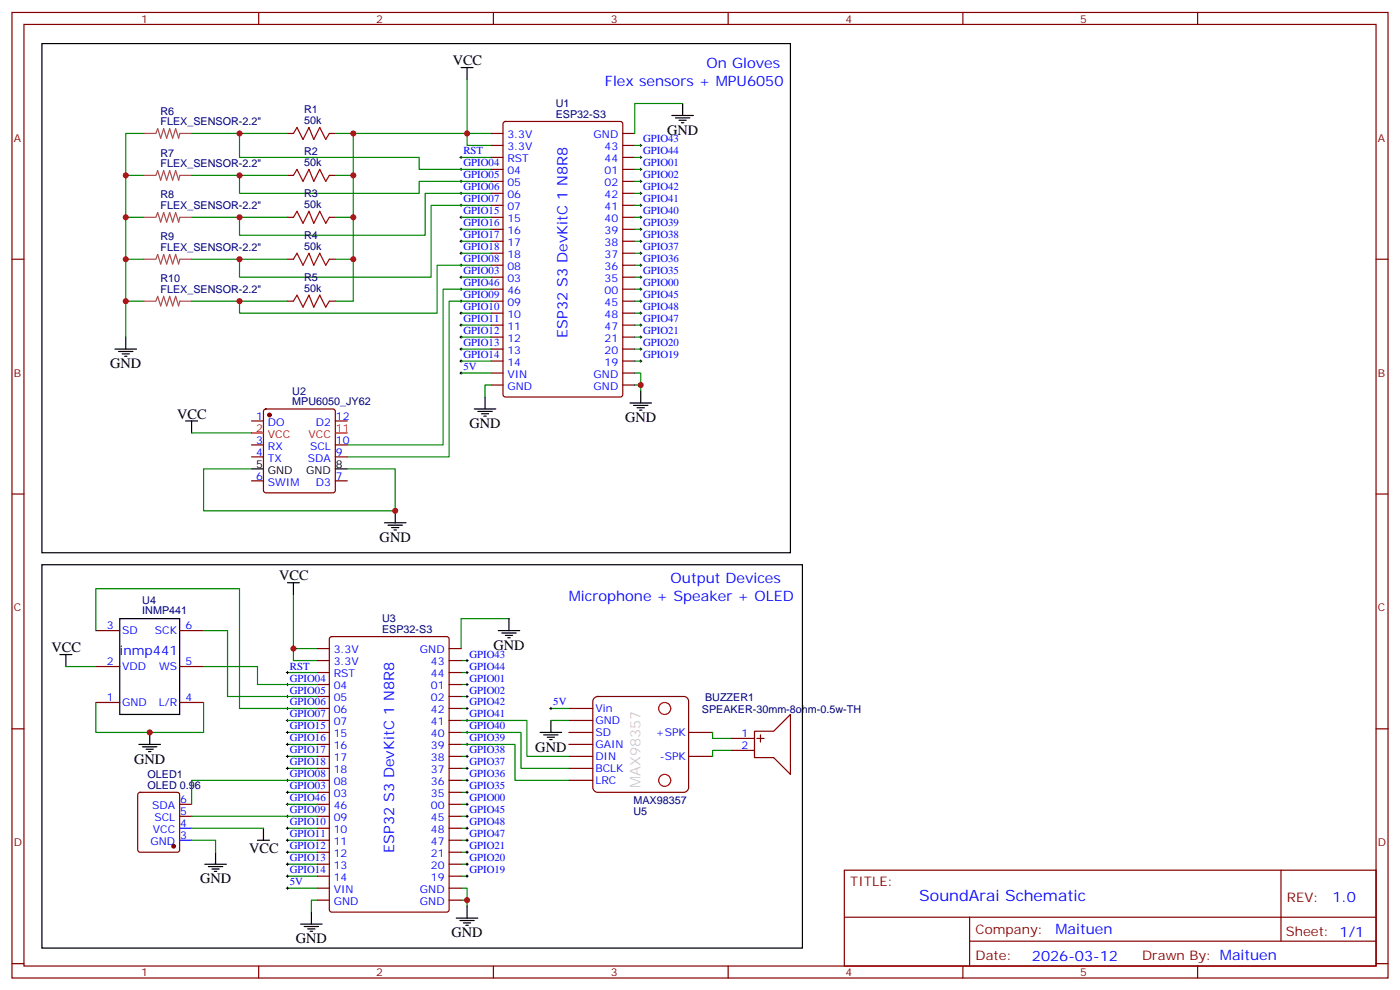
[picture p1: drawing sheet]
<svg xmlns="http://www.w3.org/2000/svg" width="412mm" height="292mm" viewBox="0 0 412 292" stroke-linecap="round" stroke-linejoin="round" font-family="sans-serif">
<g fill="none" stroke="#870000" stroke-width=".35">
<path d="M3.5 3.7h405.4v284.3h-405.4zM7.1 7.2h398.2v277.3h-398.2zM76.2 3.7v3.5M145.3 3.7v3.5M214.5 3.7v3.5M283.6 3.7v3.5M352.8 3.7v3.5M84.7 39.3h1.7M97 39.3h1.8M144.6 39.3h3.6M148.4 36l.5-.2h33.8l.7 .4v80l-.4 .7h-34.1l-.7-.5v-79.9zM183.4 39.3h3.6"/>
<path d="M84.7 51.6h1.7M97 51.6h1.8M144.6 42.8h3.6M144.6 46.4h3.6M144.6 49.9h3.6M144.6 53.4h3.6M144.6 56.9h3.6M183.4 42.8h3.6M183.4 46.4h3.6M183.4 49.9h3.6M183.4 53.4h3.6M183.4 56.9h3.6"/>
<path d="M3.5 76.3h3.6M84.7 76.3h1.7M84.7 64h1.7M97 76.3h1.8M97 64h1.8M144.6 60.5h3.6M144.6 64h3.6M144.6 67.5h3.6M144.6 71h3.6M144.6 74.6h3.6M144.6 78.1h3.6M183.4 60.5h3.6"/>
<path d="M183.4 64h3.6M183.4 67.5h3.6M183.4 71h3.6M183.4 74.6h3.6M183.4 78.1h3.6M405.3 76.3h3.6M84.7 88.7h1.7M97 88.7h1.8M144.6 81.6h3.6M144.6 85.2h3.6M144.6 88.7h3.6M144.6 92.2h3.6"/>
<path d="M144.6 95.7h3.6M144.6 99.3h3.6M183.4 81.6h3.6M183.4 85.2h3.6M183.4 88.7h3.6M183.4 92.2h3.6M183.4 95.7h3.6M183.4 99.3h3.6M144.6 102.8h3.6M144.6 106.3h3.6M144.6 109.9h3.6M144.6 113.4h3.6"/>
<path d="M183.4 102.8h3.6M183.4 106.3h3.6M183.4 109.9h3.6M183.4 113.4h3.6M74.1 124h3.5M74.1 131h3.5M74.1 134.5h3.5M77.8 120.6l.5-.2h19.8l.5 .2 .2 .5v23.3l-.3 .5-.4 .2h-19.8l-.5-.2-.2-.5v-23.3zM98.8 124h3.5M98.8 131h3.5M98.8 134.5h3.5M3.5 145.5h3.6"/>
<path d="M74.1 141.6h3.5M98.8 141.6h3.5M405.3 145.5h3.6M28.2 196.3h7.1M28.2 185.7h7.1M52.9 196.3h7.1M52.9 185.7h7.1M93.5 191h3.5M93.5 194.5h3.5M93.5 198h3.5M97.2 187.7l.5-.2h33.9l.6 .4 .1 80-.5 .6-34.1 .1-.6-.5-.1-79.9zM132.3 191h3.5"/>
<path d="M132.3 194.5h3.5M132.3 198h3.5M3.5 214.6h3.6M28.2 206.9h7.1M52.9 206.9h7.1M93.5 219.2h3.5M93.5 215.7h3.5M93.5 212.2h3.5M93.5 208.6h3.5M93.5 201.6h3.5M93.5 205.1h3.5M132.3 219.2h3.5"/>
<path d="M132.3 215.7h3.5M132.3 212.2h3.5M132.3 208.6h3.5M132.3 201.6h3.5M132.3 205.1h3.5M167.6 219.2h7M167.6 215.7h7M167.6 212.2h7M167.6 208.6h7M202.8 215.7h7.1M215.2 217.5h7M222.2 215.3h5.7l4.9-4.9v17.6l-4.9-4.9h-5.7z"/>
<path d="M223 217.5h2.1M224 216.4v2.1M405.3 214.6h3.6M40.8 233.5l.5-.2h10.9l.5 .2 .2 .5v16.3l-.2 .5-.5 .2h-10.9l-.5-.3-.2-.4v-16.3zM52.9 236.9h3.5M93.5 236.9h3.5M93.5 229.8h3.5M93.5 226.3h3.5M93.5 222.7h3.5M93.5 233.3h3.5M132.3 236.9h3.5M132.3 229.8h3.5"/>
<path d="M132.3 226.3h3.5M132.3 222.7h3.5M132.3 233.3h3.5M167.6 229.8h7M167.6 226.3h7M167.6 222.7h7M202.8 222.7h7.1M215.2 221h7M52.9 240.4h3.5M93.5 240.4h3.5M93.5 243.9h3.5M93.5 247.4h3.5"/>
<path d="M93.5 251h3.5M93.5 254.5h3.5M93.5 258h3.5M132.3 240.4h3.5M132.3 243.9h3.5M132.3 247.4h3.5M132.3 251h3.5M132.3 254.5h3.5M132.3 258h3.5M248.7 256.3h156.6v28.2h-156.6zM377.3 256.3v20.9M93.5 261.5h3.5"/>
<path d="M93.5 265.1h3.5M132.3 261.5h3.5M132.3 265.1h3.5M248.7 270.1h156.5M285.6 277.2h119.6M285.6 270.1v14.1M3.5 283.8h3.6M76.2 284.5v3.5M145.3 284.5v3.5M214.5 284.5v3.5M283.6 284.5v3.5M352.8 284.5v3.5"/>
<path d="M405.3 283.8h3.6"/>
</g>
<g fill="none" stroke="#008700" stroke-width=".35">
<path d="M42.3 39.3h-5.3v60M56.4 39.3h28.3M70.6 39.3v7.1h52.9v3.5h21.1M98.8 39.3h38.8v3.5h7M104.1 39.3v49.4h-5.3M137.6 23.4v15.9h7M201.1 30.5h-14.1v8.8M37 51.6h5.3M56.4 51.6h28.3M70.6 51.6v5.3h52.9v-3.5h21.1M98.8 51.6h5.3M135.8 46.4h8.8"/>
<path d="M144.6 56.9h-19.4v12.4h-54.6v-5.3M187 49.9h1.7M187 46.4h1.7M187 42.8h1.7M187 53.4h1.7M187 56.9h1.7M37 64h5.3M37 76.3h5.3M56.4 64h28.3M56.4 76.3h28.3M98.8 64h5.3M98.8 76.3h5.3"/>
<path d="M135.8 67.5h8.8M135.8 71h8.8M135.8 74.6h8.8M135.8 64h8.8M144.6 60.5h-17.6v21.1h-56.4v-5.3M144.6 78.1h-15.8v14.1h-58.2v-3.5M187 67.5h1.7M187 71h1.7M187 74.6h1.7M187 78.1h1.7M187 64h1.7M187 60.5h1.7"/>
<path d="M37 88.7h5.3M56.4 88.7h28.3M135.8 81.6h8.8M135.8 95.7h8.8M135.8 92.2h8.8M135.8 99.3h8.8M144.6 85.2h-14.1v45.8h-28.2M144.6 88.7h-12.3v45.8h-30M187 81.6h1.7M187 88.7h1.7M187 95.7h1.7M187 92.2h1.7"/>
<path d="M187 99.3h1.7M187 85.2h1.7M135.8 102.8h8.8M135.8 106.3h8.8M135.8 109.9h8.8M144.6 113.4h-1.7v3.5M187 109.9h1.7v5.2M187 102.8h1.7M187 106.3h1.7M187 113.4h1.7M56.4 127.5h17.7M74.1 138.1h-14.1v12.3h56.4v-12.3h-14.1"/>
<path d="M86.4 175.1v15.9h7.1M19.4 196.3h8.8M28.2 185.7v-12.3h42.4v35.2h22.9M60 196.3h15.8v5.3h17.7M60 185.7h7v19.4h26.5M84.7 198h8.8M86.4 191v3.5h7.1M135.8 198h1.8M135.8 194.5h1.8M149.9 182.2h-14.1v8.8M28.2 206.9v8.8h31.8v-8.8M84.7 219.2h8.8"/>
<path d="M84.7 215.7h8.8M84.7 212.2h8.8M135.8 219.2h15.9v10.6h15.9M135.8 215.7h17.7v10.6h14.1M135.8 212.2h19.4v10.5h12.4M135.8 208.6h1.8M135.8 205.1h1.8M135.8 201.6h1.8M162.3 208.6h5.3M162.3 212.2h5.3M209.9 215.7v1.8h5.3M84.7 233.3h8.8"/>
<path d="M84.7 226.3h8.8M84.7 222.7h8.8M84.7 236.9h8.8M93.5 229.8h-37.1v7.1M135.8 233.3h1.8M135.8 226.3h1.8M135.8 222.7h1.8M135.8 236.9h1.8M135.8 229.8h1.8M215.2 221h-5.3v1.7M56.4 247.4h7.1v3.6M56.4 243.9h21.2"/>
<path d="M56.4 240.4h37.1M84.7 258h8.8M84.7 254.5h8.8M84.7 251h8.8M84.7 247.4h8.8M84.7 243.9h8.8M135.8 258h1.8M135.8 254.5h1.8M135.8 251h1.8M135.8 247.4h1.8M135.8 243.9h1.8M135.8 240.4h1.8"/>
<path d="M84.7 261.5h8.8M93.5 265.1h-1.8v3.5M135.8 261.5h1.8v5.3M135.8 265.1h1.8"/>
</g>
<g fill="none" stroke="#000" stroke-width=".35">
<path d="M12.3 12.8h220.5v150h-220.5zM135.8 19.9h3.5M137.6 19.9v3.5M197.9 34h6.4M199 34.7h4.2M200 35.4h2.1M200.7 36.1h.7M201.1 30.5v3.5M37 99.3v3.5M33.9 102.8h6.3M34.9 103.5h4.3M36 104.2h2.1"/>
<path d="M36.7 104.9h.7M142.9 116.9v3.5M185.6 118.7h6.3M186.6 119.4h4.3M188.7 115.1v3.6M54.7 124h3.5M56.4 124v3.5M74.1 138.1h3.5M98.8 138.1h3.5M139.7 120.4h6.3M140.8 121.1h4.2M141.8 121.8h2.1"/>
<path d="M142.5 122.6h.7M187.7 120.1h2.1M188.4 120.8h.7M113.2 154h6.4M114.3 154.7h4.2M115.4 155.4h2.1M116.1 156.1h.7M116.4 150.4v3.6M12.3 166.3h224.1v112.9h-224.1zM84.7 171.6h3.5M86.4 171.6v3.5M17.6 192.8h3.6"/>
<path d="M19.4 192.8v3.5M35.3 182.2h17.6v28.2h-17.6zM146.8 185.7h6.3M147.8 186.4h4.2M148.9 187.1h2.1M149.6 187.8h.7M149.9 182.2v3.5M40.9 219.2h6.4M42 219.9h4.2M44.1 215.7v3.5M159.1 215.7h6.4M160.2 216.4h4.2"/>
<path d="M161.2 217.1h2.1M161.9 217.8h.7M162.3 212.2v3.5M43 220.6h2.2M43.7 221.3h.7M60.3 254.5h6.4M61.4 255.2h4.2M62.4 255.9h2.2M63.1 256.6h.8M63.5 251v3.5M75.8 247.4h3.6M77.6 243.9v3.5"/>
<path d="M88.5 272.1h6.4M89.6 272.8h4.2M90.7 273.5h2.1M91.4 274.2h.7M91.7 268.6v3.5M134.4 270.4h6.4M135.5 271.1h4.2M136.5 271.8h2.1M137.2 272.5h.7M137.6 266.8v3.6"/>
</g>
<g fill="none" stroke="#000" stroke-width=".29">
<path d="M135.5 49.9h.7M135.5 53.4h.7M135.5 56.9h.7M135.5 46.4h.7M135.8 46v.7M135.8 49.5v.7M135.8 53.1v.7M135.8 56.6v.7M188.4 49.9h.7M188.4 53.4h.7M188.4 56.9h.7M188.4 42.8h.7"/>
<path d="M188.4 46.4h.7M188.7 42.5v.7M188.7 46v.7M188.7 49.5v.7M188.7 53.1v.7M188.7 56.6v.7M135.5 60.5h.7M135.5 78.1h.7M135.5 64h.7M135.5 67.5h.7M135.5 71h.7M135.5 74.6h.7"/>
<path d="M135.8 60.1v.7M135.8 63.6v.7M135.8 67.2v.7M135.8 70.7v.7M135.8 74.2v.7M135.8 77.8v.7M188.4 60.5h.7M188.4 78.1h.7M188.4 64h.7M188.4 67.5h.7M188.4 71h.7M188.4 74.6h.7"/>
<path d="M188.7 60.1v.7M188.7 63.6v.7M188.7 67.2v.7M188.7 70.7v.7M188.7 74.2v.7M188.7 77.8v.7M135.5 88.7h.7M135.5 92.2h.7M135.5 95.7h.7M135.5 99.3h.7M135.5 81.6h.7M135.5 85.2h.7"/>
<path d="M135.8 81.3v.7M135.8 84.8v.7M135.8 88.3v.7M135.8 91.9v.7M135.8 95.4v.7M135.8 98.9v.7M188.4 88.7h.7M188.4 92.2h.7M188.4 95.7h.7M188.4 99.3h.7M188.4 81.6h.7M188.4 85.2h.7"/>
<path d="M188.7 81.3v.7M188.7 84.8v.7M188.7 88.3v.7M188.7 91.9v.7M188.7 95.4v.7M188.7 98.9v.7M135.5 102.8h.7M135.5 106.3h.7M135.5 109.9h.7M135.8 102.4v.8M135.8 106v.7M135.8 109.5v.7"/>
<path d="M188.4 102.8h.7M188.4 106.3h.7M188.7 102.4v.8M188.7 106v.7M84.3 198h.7M84.7 197.7v.7M137.2 198h.7M137.2 194.5h.7M137.6 194.2v.7M137.6 197.7v.7M84.3 208.6h.7M84.3 212.2h.7"/>
<path d="M84.3 215.7h.7M84.3 219.2h.7M84.3 205.1h.7M84.3 201.6h.7M84.7 201.2v.7M84.7 204.8v.7M84.7 208.3v.7M84.7 211.8v.7M84.7 215.3v.7M84.7 218.9v.7M137.2 208.6h.7M137.2 212.2h.7"/>
<path d="M137.2 215.7h.7M137.2 219.2h.7M137.2 205.1h.7M137.2 201.6h.7M137.6 201.2v.7M137.6 204.8v.7M137.6 208.3v.7M137.6 211.8v.7M137.6 215.3v.7M137.6 218.9v.7M161.9 208.6h.7M162.3 208.3v.7"/>
<path d="M84.3 233.3h.7M84.3 236.9h.7M84.3 222.7h.7M84.3 226.3h.7M84.3 229.8h.7M84.7 222.4v.7M84.7 225.9v.7M84.7 229.4v.8M84.7 233v.7M84.7 236.5v.7M137.2 233.3h.7M137.2 236.9h.7"/>
<path d="M137.2 222.7h.7M137.2 226.3h.7M137.2 229.8h.7M137.6 222.4v.7M137.6 225.9v.7M137.6 229.4v.8M137.6 233v.7M137.6 236.5v.7M84.3 243.9h.7M84.3 247.4h.7M84.3 240.4h.7M84.3 251h.7"/>
<path d="M84.3 254.5h.7M84.3 258h.7M84.7 240v.7M84.7 243.6v.7M84.7 247.1v.7M84.7 250.6v.7M84.7 254.1v.7M84.7 257.7v.7M137.2 243.9h.7M137.2 247.4h.7M137.2 240.4h.7M137.2 251h.7"/>
<path d="M137.2 254.5h.7M137.2 258h.7M137.6 240v.7M137.6 243.6v.7M137.6 247.1v.7M137.6 250.6v.7M137.6 254.1v.7M137.6 257.7v.7M84.3 261.5h.7M84.7 261.2v.7"/>
</g>
<path d="M86.4 39.3l1.1-1.8 1.8 3.6 1.7-3.6 1.4 3.6 1.8-3.6 1.8 3.6 1-1.8M86.4 51.6l1.1-1.7 1.8 3.5 1.7-3.5 1.4 3.5 1.8-3.5 1.8 3.5 1-1.8M86.4 64l1.1-1.8 1.8 3.6 1.7-3.6 1.4 3.6 1.8-3.6 1.8 3.6 1-1.8M86.4 76.3l1.1-1.7 1.8 3.5 1.7-3.5 1.4 3.5 1.8-3.5 1.8 3.5 1-1.8M86.4 88.7l1.1-1.8 1.8 3.6 1.7-3.6 1.4 3.6 1.8-3.6 1.8 3.6 1-1.8" fill="none" stroke="#a10000" stroke-width=".35"/>
<path d="M42.3 39.3h3.5M45.9 39.3l.5-1.4 .9 2.8 .9-2.8 .9 2.8 .9-2.8 .9 2.8 .8-2.8 .9 2.8 .4-1.4h3.4M42.3 51.6h3.5M45.9 51.6l.5-1.4 .9 2.9 .9-2.9 .9 2.9 .9-2.9 .9 2.9 .8-2.9 .9 2.9 .4-1.5h3.4M42.3 64h3.5M42.3 76.3h3.5M45.9 64l.5-1.4 .9 2.8 .9-2.8 .9 2.8 .9-2.8 .9 2.8 .8-2.8 .9 2.8 .4-1.4h3.4M45.9 76.3l.5-1.4 .9 2.9 .9-2.9 .9 2.9 .9-2.9 .9 2.9 .8-2.9 .9 2.9 .4-1.5h3.4M42.3 88.7h3.5M45.9 88.7l.5-1.4 .9 2.8 .9-2.8 .9 2.8 .9-2.8 .9 2.8 .8-2.8 .9 2.8 .4-1.4h3.4" fill="none" stroke="#a64a4a" stroke-width=".35"/>
<g fill="#870000" stroke="#870000" stroke-width=".35">
<circle cx="79.4" cy="122.2" r=".53"/>
<circle cx="51.2" cy="249.2" r=".53"/>
</g>
<path d="M74.1 127.5h3.5M98.8 127.5h3.5" fill="none" stroke="#f00" stroke-width=".35"/>
<path d="M52.9 247.4h3.5M52.9 243.9h3.5" fill="none" stroke="#00f" stroke-width=".35"/>
<path d="M174.9 205.7l1.1-.6h25.4a1.41 1.41 0 0 1 1.4 1.4v25.4a1.51 1.51 0 0 1-1.4 1.4h-25.4a1.51 1.51 0 0 1-1.4-1.4v-25.4z" fill="none" stroke="#800000" stroke-width=".35"/>
<g fill="none" stroke="#bf0000" stroke-width=".35">
<circle cx="195.8" cy="208.6" r="1.76"/>
<circle cx="195.8" cy="229.8" r="1.76"/>
</g>
<g fill="#c00">
<circle cx="188.7" cy="113.4" r=".88"/>
<circle cx="137.6" cy="39.3" r=".88"/>
<circle cx="104.1" cy="39.3" r=".88"/>
<circle cx="104.1" cy="51.6" r=".88"/>
<circle cx="104.1" cy="64" r=".88"/>
<circle cx="104.1" cy="76.3" r=".88"/>
<circle cx="37" cy="51.6" r=".88"/>
<circle cx="37" cy="64" r=".88"/>
<circle cx="37" cy="76.3" r=".88"/>
<circle cx="37" cy="88.7" r=".88"/>
<circle cx="70.6" cy="39.3" r=".88"/>
<circle cx="70.6" cy="51.6" r=".88"/>
<circle cx="70.6" cy="64" r=".88"/>
<circle cx="70.6" cy="76.3" r=".88"/>
<circle cx="70.6" cy="88.7" r=".88"/>
<circle cx="137.6" cy="265.1" r=".88"/>
<circle cx="86.4" cy="191" r=".88"/>
<circle cx="44.1" cy="215.7" r=".88"/>
<circle cx="116.4" cy="150.4" r=".88"/>
</g>
<text font-size="4.6" fill="#00f" x="270.8" y="265.3">SoundArai Schematic</text>
<g font-size="4.2">
<text x="133.3" y="19.2">VCC</text>
<text x="196.5" y="39.7">GND</text>
<text x="32.5" y="108.4">GND</text>
<text x="52.2" y="123.3">VCC</text>
<text x="184.1" y="124.3">GND</text>
<text x="138.3" y="126.1">GND</text>
<text x="111.8" y="159.6">GND</text>
<text x="82.2" y="170.9">VCC</text>
<text x="145.3" y="191.3">GND</text>
<text x="15.2" y="192.1">VCC</text>
<text x="157.7" y="221.3">GND</text>
<text x="39.5" y="224.9">GND</text>
<text x="73.4" y="251.3">VCC</text>
<text x="58.9" y="260.1">GND</text>
<text x="87.1" y="277.8">GND</text>
<text x="133" y="276">GND</text>
</g>
<g font-size="4.2" fill="#00f">
<text x="208.1" y="19.9">On Gloves</text>
<text x="178.2" y="25.2">Flex sensors + MPU6050</text>
<text x="167.2" y="99.5" transform="rotate(-90 167.2 99.5)">ESP32 S3 DevKitC 1 N8R8</text>
<text x="197.6" y="171.6">Output Devices</text>
<text x="167.6" y="176.9">Microphone + Speaker + OLED</text>
<text x="116.1" y="251.2" transform="rotate(-90 116.1 251.2)">ESP32 S3 DevKitC 1 N8R8</text>
<text x="392.5" y="265.5">1.0</text>
<text x="310.9" y="275.1">Maituen</text>
<text x="304" y="282.9">2026-03-12</text>
</g>
<text font-size="4.2" fill="#ccc" x="188.7" y="232" transform="rotate(-90 188.7 232)">MAX98357</text>
<text font-size="3.9" fill="#00f" x="35.3" y="192.8">inmp441</text>
<g font-size="3.9" fill="#800">
<text x="250.5" y="260.8">TITLE:</text>
<text x="379.1" y="265.5">REV:</text>
<text x="287.4" y="275">Company:</text>
<text x="378.7" y="275.7">Sheet: 1/1</text>
<text x="287.4" y="282.7">Date:</text>
<text x="336.4" y="282.8">Drawn By: Maituen</text>
</g>
<g font-size="3.2" fill="#800">
<text x="41.6" y="6.7">1</text>
<text x="110.8" y="6.7">2</text>
<text x="179.9" y="6.7">3</text>
<text x="249.1" y="6.7">4</text>
<text x="318.2" y="6.7">5</text>
<text x="4.1" y="41.8">A</text>
<text x="405.9" y="41.8">A</text>
<text x="4.1" y="110.9">B</text>
<text x="405.9" y="110.9">B</text>
<text x="4.1" y="180.1">C</text>
<text x="405.9" y="180.1">C</text>
<text x="4.1" y="249.2">D</text>
<text x="405.9" y="249.2">D</text>
<text x="41.6" y="287.5">1</text>
<text x="110.8" y="287.5">2</text>
<text x="179.9" y="287.5">3</text>
<text x="249.1" y="287.5">4</text>
<text x="318.2" y="287.5">5</text>
</g>
<g font-size="3.2" fill="#000080">
<text x="47.3" y="33.8">R6</text>
<text x="89.6" y="33.3">R1</text>
<text x="163.7" y="34.7">ESP32-S3</text>
<text x="163.7" y="31.5">U1</text>
<text x="47.3" y="36.8">FLEX_SENSOR-2.2&quot;</text>
<text x="89.6" y="36.5">50k</text>
<text x="47.3" y="46.1">R7</text>
<text x="89.6" y="45.6">R2</text>
<text x="47.3" y="49.2">FLEX_SENSOR-2.2&quot;</text>
<text x="89.6" y="48.8">50k</text>
<text x="47.3" y="58.5">R8</text>
<text x="89.6" y="58">R3</text>
<text x="47.3" y="61.5">FLEX_SENSOR-2.2&quot;</text>
<text x="89.6" y="61.2">50k</text>
<text x="47.3" y="70.8">R9</text>
<text x="89.6" y="70.3">R4</text>
<text x="47.3" y="73.9">FLEX_SENSOR-2.2&quot;</text>
<text x="89.6" y="73.5">50k</text>
<text x="47.3" y="83.1">R10</text>
<text x="89.6" y="82.6">R5</text>
<text x="47.3" y="86.2">FLEX_SENSOR-2.2&quot;</text>
<text x="89.6" y="85.9">50k</text>
<text x="86.1" y="119.4">MPU6050_JY62</text>
<text x="86.1" y="116.3">U2</text>
<text x="41.9" y="177.9">U4</text>
<text x="41.9" y="180.9">INMP441</text>
<text x="112.5" y="183.2">U3</text>
<text x="112.5" y="186.4">ESP32-S3</text>
<text x="206.7" y="209.9">SPEAKER-30mm-8ohm-0.5w-TH</text>
<text x="207.7" y="206.4">BUZZER1</text>
<text x="43.5" y="232.3">OLED 0.96</text>
<text x="43.5" y="229.2">OLED1</text>
<text x="186.6" y="236.9">MAX98357</text>
<text x="186.6" y="240.1">U5</text>
</g>
<g font-size="3.2" fill="#00f">
<text x="149.5" y="40.7">3.3V</text>
<text x="174.9" y="40.7">GND</text>
<text x="189.4" y="41.9">GPIO43</text>
<text x="136.5" y="45.5">RST</text>
<text x="149.5" y="44.2">3.3V</text>
<text x="149.5" y="47.8">RST</text>
<text x="178.1" y="44.2">43</text>
<text x="178.1" y="47.8">44</text>
<text x="189.4" y="45.5">GPIO44</text>
<text x="136.5" y="49">GPIO04</text>
<text x="136.5" y="52.5">GPIO05</text>
<text x="149.5" y="51.3">04</text>
<text x="178.1" y="51.3">01</text>
<text x="189.4" y="49">GPIO01</text>
<text x="189.4" y="52.5">GPIO02</text>
<text x="136.5" y="56.1">GPIO06</text>
<text x="136.5" y="59.6">GPIO07</text>
<text x="149.5" y="54.8">05</text>
<text x="149.5" y="58.3">06</text>
<text x="178.1" y="54.8">02</text>
<text x="178.1" y="58.3">42</text>
<text x="189.4" y="59.6">GPIO41</text>
<text x="189.4" y="56.1">GPIO42</text>
<text x="136.5" y="63.1">GPIO15</text>
<text x="149.5" y="61.9">07</text>
<text x="149.5" y="65.4">15</text>
<text x="178.1" y="61.9">41</text>
<text x="178.1" y="65.4">40</text>
<text x="189.4" y="63.1">GPIO40</text>
<text x="136.5" y="66.6">GPIO16</text>
<text x="136.5" y="70.2">GPIO17</text>
<text x="149.5" y="68.9">16</text>
<text x="178.1" y="68.9">39</text>
<text x="189.4" y="70.2">GPIO38</text>
<text x="189.4" y="66.6">GPIO39</text>
<text x="136.5" y="77.2">GPIO08</text>
<text x="136.5" y="73.7">GPIO18</text>
<text x="149.5" y="72.5">17</text>
<text x="149.5" y="76">18</text>
<text x="178.1" y="72.5">38</text>
<text x="178.1" y="76">37</text>
<text x="189.4" y="77.2">GPIO36</text>
<text x="189.4" y="73.7">GPIO37</text>
<text x="136.5" y="80.8">GPIO03</text>
<text x="149.5" y="79.5">08</text>
<text x="149.5" y="83">03</text>
<text x="178.1" y="79.5">36</text>
<text x="178.1" y="83">35</text>
<text x="189.4" y="80.8">GPIO35</text>
<text x="136.5" y="87.8">GPIO09</text>
<text x="136.5" y="84.3">GPIO46</text>
<text x="149.5" y="86.6">46</text>
<text x="178.1" y="86.6">00</text>
<text x="189.4" y="87.8">GPIO45</text>
<text x="189.4" y="84.3">GPIO00</text>
<text x="136.5" y="91.3">GPIO10</text>
<text x="136.5" y="94.9">GPIO11</text>
<text x="149.5" y="90.1">09</text>
<text x="149.5" y="93.6">10</text>
<text x="178.1" y="90.1">45</text>
<text x="178.1" y="93.6">48</text>
<text x="189.4" y="94.9">GPIO47</text>
<text x="189.4" y="91.3">GPIO48</text>
<text x="136.5" y="98.4">GPIO12</text>
<text x="136.5" y="101.9">GPIO13</text>
<text x="149.5" y="97.2">11</text>
<text x="149.5" y="100.7">12</text>
<text x="178.1" y="97.2">47</text>
<text x="178.1" y="100.7">21</text>
<text x="189.4" y="101.9">GPIO20</text>
<text x="189.4" y="98.4">GPIO21</text>
<text x="136.5" y="105.4">GPIO14</text>
<text x="149.5" y="104.2">13</text>
<text x="149.5" y="107.7">14</text>
<text x="178.1" y="104.2">20</text>
<text x="178.1" y="107.7">19</text>
<text x="189.4" y="105.4">GPIO19</text>
<text x="136.5" y="109">5V</text>
<text x="149.5" y="111.3">VIN</text>
<text x="174.9" y="111.3">GND</text>
<text x="149.5" y="114.8">GND</text>
<text x="174.9" y="114.8">GND</text>
<text x="75.4" y="123.6">1</text>
<text x="78.9" y="125.4">DO</text>
<text x="93" y="125.4">D2</text>
<text x="99" y="123.6">12</text>
<text x="75.4" y="130.7">3</text>
<text x="99" y="130.7">10</text>
<text x="75.4" y="134.2">4</text>
<text x="78.9" y="132.4">RX</text>
<text x="78.9" y="136">TX</text>
<text x="90.7" y="136">SDA</text>
<text x="91.3" y="132.4">SCL</text>
<text x="99" y="134.2">9</text>
<text x="75.4" y="141.3">6</text>
<text x="78.9" y="143">SWIM</text>
<text x="93" y="143">D3</text>
<text x="99" y="141.3">7</text>
<text x="31.5" y="185.3">3</text>
<text x="54.7" y="185.3">6</text>
<text x="36" y="186.8">SD</text>
<text x="45.6" y="186.8">SCK</text>
<text x="31.5" y="195.9">2</text>
<text x="36" y="197.3">VDD</text>
<text x="46.9" y="197.3">WS</text>
<text x="54.7" y="195.9">5</text>
<text x="85.4" y="197.2">RST</text>
<text x="98.3" y="192.4">3.3V</text>
<text x="98.3" y="195.9">3.3V</text>
<text x="123.7" y="192.4">GND</text>
<text x="127" y="195.9">43</text>
<text x="138.3" y="197.2">GPIO44</text>
<text x="138.3" y="193.6">GPIO43</text>
<text x="85.4" y="200.7">GPIO04</text>
<text x="98.3" y="199.5">RST</text>
<text x="98.3" y="203">04</text>
<text x="127" y="199.5">44</text>
<text x="127" y="203">01</text>
<text x="138.3" y="200.7">GPIO01</text>
<text x="31.5" y="206.5">1</text>
<text x="36" y="207.9">GND</text>
<text x="46.8" y="207.9">L/R</text>
<text x="54.7" y="206.5">4</text>
<text x="85.4" y="207.8">GPIO06</text>
<text x="85.4" y="204.2">GPIO05</text>
<text x="98.3" y="206.5">05</text>
<text x="127" y="206.5">02</text>
<text x="138.3" y="207.8">GPIO42</text>
<text x="138.3" y="204.2">GPIO02</text>
<text x="163" y="207.8">5V</text>
<text x="175.4" y="209.7">Vin</text>
<text x="85.4" y="214.8">GPIO15</text>
<text x="85.4" y="211.3">GPIO07</text>
<text x="98.3" y="210">06</text>
<text x="98.3" y="213.6">07</text>
<text x="127" y="210">42</text>
<text x="127" y="213.6">41</text>
<text x="138.3" y="211.3">GPIO41</text>
<text x="138.3" y="214.8">GPIO40</text>
<text x="175.4" y="213.2">GND</text>
<text x="85.4" y="221.9">GPIO17</text>
<text x="85.4" y="218.3">GPIO16</text>
<text x="98.3" y="217.1">15</text>
<text x="98.3" y="220.6">16</text>
<text x="127" y="217.1">40</text>
<text x="127" y="220.6">39</text>
<text x="138.3" y="218.3">GPIO39</text>
<text x="138.3" y="221.9">GPIO38</text>
<text x="175.4" y="220.3">GAIN</text>
<text x="175.4" y="216.7">SD</text>
<text x="193.2" y="216.7">+SPK</text>
<text x="218.5" y="217.1">1</text>
<text x="218.5" y="220.6">2</text>
<text x="85.4" y="225.4">GPIO18</text>
<text x="98.3" y="224.2">17</text>
<text x="98.3" y="227.7">18</text>
<text x="127" y="224.2">38</text>
<text x="127" y="227.7">37</text>
<text x="138.3" y="225.4">GPIO37</text>
<text x="175.4" y="227.3">BCLK</text>
<text x="175.4" y="223.8">DIN</text>
<text x="194.4" y="223.8">-SPK</text>
<text x="85.4" y="232.4">GPIO03</text>
<text x="85.4" y="228.9">GPIO08</text>
<text x="98.3" y="231.2">08</text>
<text x="127" y="231.2">36</text>
<text x="138.3" y="228.9">GPIO36</text>
<text x="138.3" y="232.4">GPIO35</text>
<text x="175.4" y="230.9">LRC</text>
<text x="44.8" y="238.3">SDA</text>
<text x="53.1" y="236.5">6</text>
<text x="85.4" y="236">GPIO46</text>
<text x="85.4" y="239.5">GPIO09</text>
<text x="98.3" y="234.7">03</text>
<text x="98.3" y="238.3">46</text>
<text x="127" y="234.7">35</text>
<text x="127" y="238.3">00</text>
<text x="138.3" y="236">GPIO00</text>
<text x="138.3" y="239.5">GPIO45</text>
<text x="45" y="245.3">VCC</text>
<text x="45.5" y="241.8">SCL</text>
<text x="53.1" y="243.6">4</text>
<text x="53.1" y="240">5</text>
<text x="85.4" y="243">GPIO10</text>
<text x="98.3" y="241.8">09</text>
<text x="98.3" y="245.3">10</text>
<text x="127" y="241.8">45</text>
<text x="127" y="245.3">48</text>
<text x="138.3" y="243">GPIO48</text>
<text x="44.3" y="248.8">GND</text>
<text x="53.1" y="247.1">3</text>
<text x="85.4" y="250.1">GPIO12</text>
<text x="85.4" y="246.6">GPIO11</text>
<text x="98.3" y="248.8">11</text>
<text x="127" y="248.8">47</text>
<text x="138.3" y="246.6">GPIO47</text>
<text x="138.3" y="250.1">GPIO21</text>
<text x="85.4" y="257.1">GPIO14</text>
<text x="85.4" y="253.6">GPIO13</text>
<text x="98.3" y="252.4">12</text>
<text x="98.3" y="255.9">13</text>
<text x="127" y="252.4">21</text>
<text x="127" y="255.9">20</text>
<text x="138.3" y="253.6">GPIO20</text>
<text x="138.3" y="257.1">GPIO19</text>
<text x="85.4" y="260.7">5V</text>
<text x="98.3" y="259.4">14</text>
<text x="98.3" y="263">VIN</text>
<text x="123.7" y="263">GND</text>
<text x="127" y="259.4">19</text>
<text x="98.3" y="266.5">GND</text>
<text x="123.7" y="266.5">GND</text>
</g>
<g font-size="3.2" fill="#f00">
<text x="75.4" y="127.1">2</text>
<text x="78.9" y="128.9">VCC</text>
<text x="90.9" y="128.9">VCC</text>
<text x="99" y="127.1">11</text>
</g>
<g font-size="3.2">
<text x="75.4" y="137.7">5</text>
<text x="99" y="137.7">8</text>
<text x="78.9" y="139.5">GND</text>
<text x="90.2" y="139.5">GND</text>
</g>
</svg>
